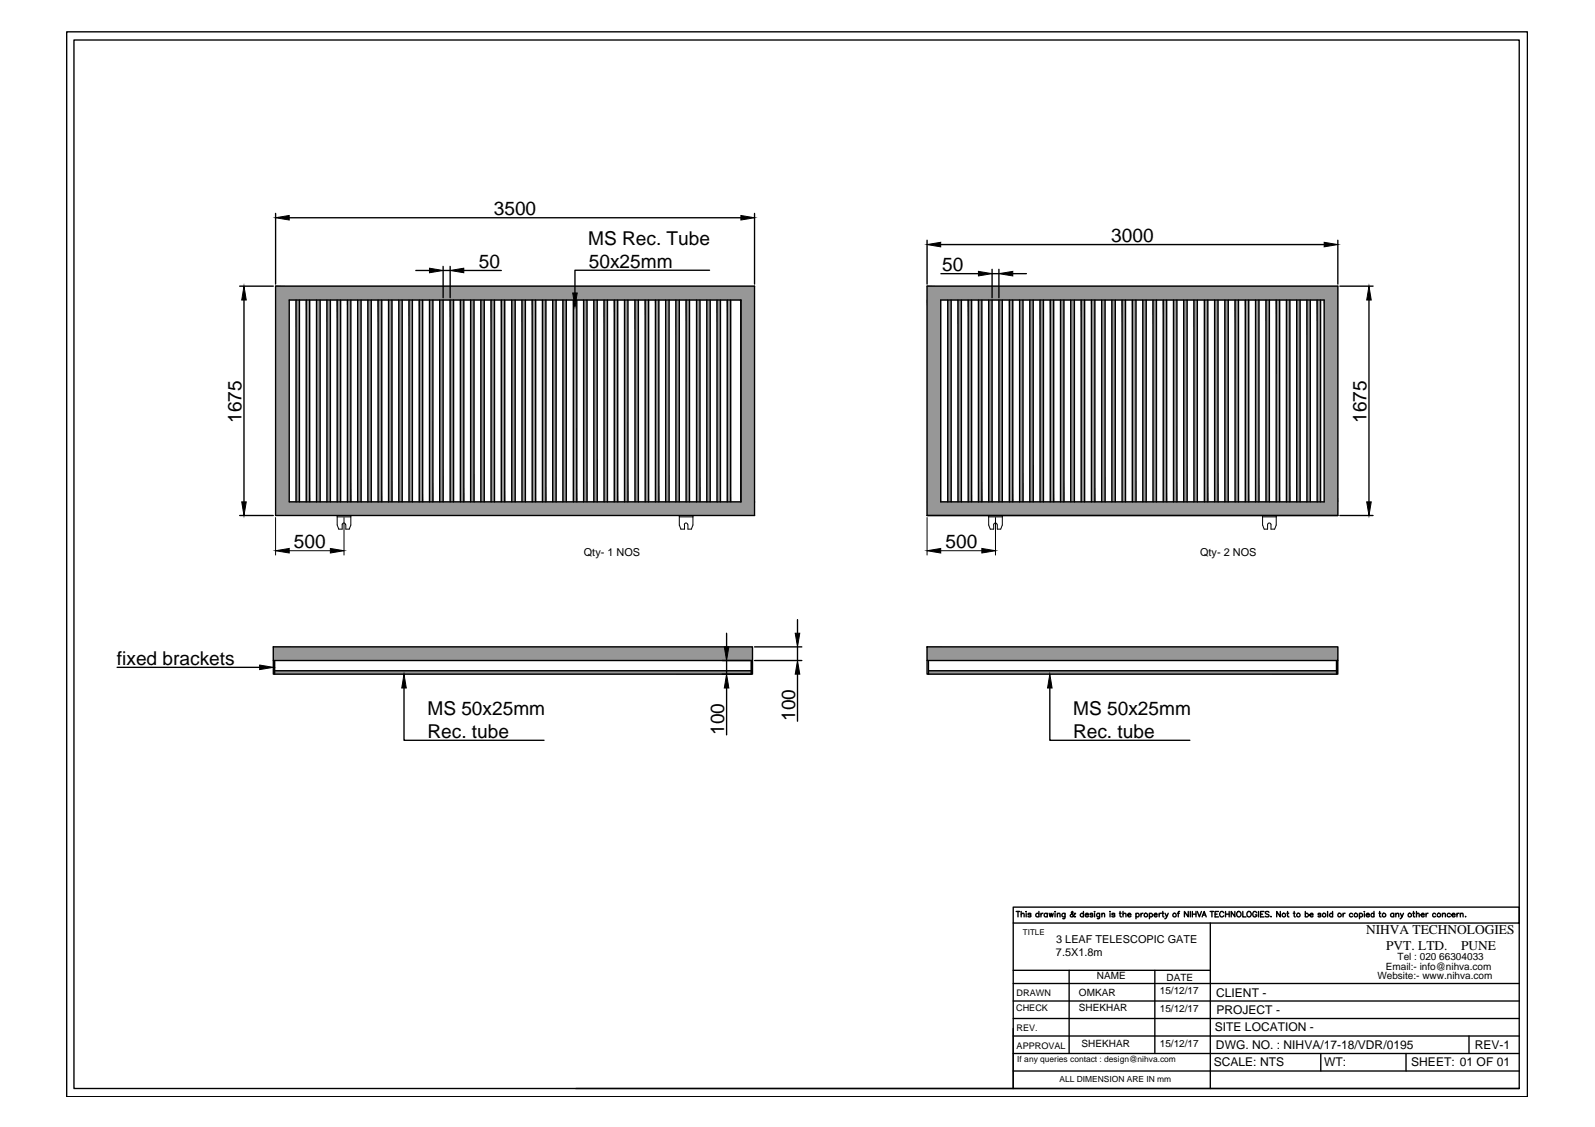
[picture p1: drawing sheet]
<svg xmlns="http://www.w3.org/2000/svg" width="297mm" height="210mm" viewBox="0 0 297 210" stroke-linecap="round" stroke-linejoin="round" font-family="sans-serif">
<!-- layer: 0 -->
<g fill="#979797" stroke="#979797" stroke-width=".19">
<path d="M51.3 53.3v2.6h89.2zM51.3 53.3h89.2v2.6z"/>
<path d="M138 55.9v37.6h2.5zM138 55.9h2.5v37.6z"/>
<path d="M51.3 55.9v37.6h2.6zM51.3 55.9h2.6v37.6z"/>
<path d="M51.3 93.5v2.5h89.2zM51.3 93.5h89.2v2.5z"/>
<path d="M66.6 55.9v37.6h.6zM66.6 55.9h.6v37.6z"/>
<path d="M64.7 55.9v37.6h.6zM64.7 55.9h.6v37.6z"/>
<path d="M62.8 55.9v37.6h.6zM62.8 55.9h.6v37.6z"/>
<path d="M60.9 55.9v37.6h.6zM60.9 55.9h.6v37.6z"/>
<path d="M58.9 55.9v37.6h.7zM58.9 55.9h.7v37.6z"/>
<path d="M57 55.9v37.6h.7zM57 55.9h.7v37.6z"/>
<path d="M55.1 55.9v37.6h.7zM55.1 55.9h.7v37.6z"/>
<path d="M87.6 55.9v37.6h.7zM87.6 55.9h.7v37.6z"/>
<path d="M85.7 55.9v37.6h.7zM85.7 55.9h.7v37.6z"/>
<path d="M83.8 55.9v37.6h.7zM83.8 55.9h.7v37.6z"/>
<path d="M81.9 55.9v37.6h.6zM81.9 55.9h.6v37.6z"/>
<path d="M80 55.9v37.6h.6zM80 55.9h.6v37.6z"/>
<path d="M78.1 55.9v37.6h.6zM78.1 55.9h.6v37.6z"/>
<path d="M76.2 55.9v37.6h.6zM76.2 55.9h.6v37.6z"/>
<path d="M74.3 55.9v37.6h.6zM74.3 55.9h.6v37.6z"/>
<path d="M72.4 55.9v37.6h.6zM72.4 55.9h.6v37.6z"/>
<path d="M70.4 55.9v37.6h.7zM70.4 55.9h.7v37.6z"/>
<path d="M68.5 55.9v37.6h.6zM68.5 55.9h.6v37.6z"/>
<path d="M114.4 55.9v37.6h.6zM114.4 55.9h.6v37.6z"/>
<path d="M112.5 55.9v37.6h.6zM112.5 55.9h.6v37.6z"/>
<path d="M110.6 55.9v37.6h.6zM110.6 55.9h.6v37.6z"/>
<path d="M108.7 55.9v37.6h.6zM108.7 55.9h.6v37.6z"/>
<path d="M106.8 55.9v37.6h.6zM106.8 55.9h.6v37.6z"/>
<path d="M104.8 55.9v37.6h.7zM104.8 55.9h.7v37.6z"/>
<path d="M102.9 55.9v37.6h.7zM102.9 55.9h.7v37.6z"/>
<path d="M101 55.9v37.6h.7zM101 55.9h.7v37.6z"/>
<path d="M99.1 55.9v37.6h.7zM99.1 55.9h.7v37.6z"/>
<path d="M97.2 55.9v37.6h.6zM97.2 55.9h.6v37.6z"/>
<path d="M95.3 55.9v37.6h.6zM95.3 55.9h.6v37.6z"/>
<path d="M93.4 55.9v37.6h.6zM93.4 55.9h.6v37.6z"/>
<path d="M91.5 55.9v37.6h.6zM91.5 55.9h.6v37.6z"/>
<path d="M89.5 55.9v37.6h.7zM89.5 55.9h.7v37.6z"/>
<path d="M135.4 55.9v37.6h.7zM135.4 55.9h.7v37.6z"/>
<path d="M133.5 55.9v37.6h.7zM133.5 55.9h.7v37.6z"/>
<path d="M131.6 55.9v37.6h.7zM131.6 55.9h.7v37.6z"/>
<path d="M129.7 55.9v37.6h.7zM129.7 55.9h.7v37.6z"/>
<path d="M127.8 55.9v37.6h.6zM127.8 55.9h.6v37.6z"/>
<path d="M125.9 55.9v37.6h.6zM125.9 55.9h.6v37.6z"/>
<path d="M124 55.9v37.6h.6zM124 55.9h.6v37.6z"/>
<path d="M122.1 55.9v37.6h.6zM122.1 55.9h.6v37.6z"/>
<path d="M120.2 55.9v37.6h.6zM120.2 55.9h.6v37.6z"/>
<path d="M118.3 55.9v37.6h.6zM118.3 55.9h.6v37.6z"/>
<path d="M116.3 55.9v37.6h.6zM116.3 55.9h.6v37.6z"/>
<path d="M172.6 53.3v2.6h76.5zM172.6 53.3h76.5v2.6z"/>
<path d="M246.6 55.9v37.6h2.5zM246.6 55.9h2.5v37.6z"/>
<path d="M172.6 55.9v37.6h2.6zM172.6 55.9h2.6v37.6z"/>
<path d="M172.6 93.5v2.5h76.5zM172.6 93.5h76.5v2.5z"/>
<path d="M189.9 55.9v37.6h.6zM189.9 55.9h.6v37.6z"/>
<path d="M188 55.9v37.6h.6zM188 55.9h.6v37.6z"/>
<path d="M186 55.9v37.6h.7zM186 55.9h.7v37.6z"/>
<path d="M184.1 55.9v37.6h.7zM184.1 55.9h.7v37.6z"/>
<path d="M182.2 55.9v37.6h.7zM182.2 55.9h.7v37.6z"/>
<path d="M180.3 55.9v37.6h.6zM180.3 55.9h.6v37.6z"/>
<path d="M178.4 55.9v37.6h.6zM178.4 55.9h.6v37.6z"/>
<path d="M176.5 55.9v37.6h.6zM176.5 55.9h.6v37.6z"/>
<path d="M212.8 55.9v37.6h.7zM212.8 55.9h.7v37.6z"/>
<path d="M210.9 55.9v37.6h.7zM210.9 55.9h.7v37.6z"/>
<path d="M209 55.9v37.6h.6zM209 55.9h.6v37.6z"/>
<path d="M207.1 55.9v37.6h.6zM207.1 55.9h.6v37.6z"/>
<path d="M205.2 55.9v37.6h.6zM205.2 55.9h.6v37.6z"/>
<path d="M203.3 55.9v37.6h.6zM203.3 55.9h.6v37.6z"/>
<path d="M201.4 55.9v37.6h.6zM201.4 55.9h.6v37.6z"/>
<path d="M199.4 55.9v37.6h.7zM199.4 55.9h.7v37.6z"/>
<path d="M197.5 55.9v37.6h.6zM197.5 55.9h.6v37.6z"/>
<path d="M195.6 55.9v37.6h.6zM195.6 55.9h.6v37.6z"/>
<path d="M193.7 55.9v37.6h.6zM193.7 55.9h.6v37.6z"/>
<path d="M191.8 55.9v37.6h.6zM191.8 55.9h.6v37.6z"/>
<path d="M230 55.9v37.6h.6zM230 55.9h.6v37.6z"/>
<path d="M228.1 55.9v37.6h.6zM228.1 55.9h.6v37.6z"/>
<path d="M226.2 55.9v37.6h.6zM226.2 55.9h.6v37.6z"/>
<path d="M224.3 55.9v37.6h.6zM224.3 55.9h.6v37.6z"/>
<path d="M222.3 55.9v37.6h.7zM222.3 55.9h.7v37.6z"/>
<path d="M220.4 55.9v37.6h.7zM220.4 55.9h.7v37.6z"/>
<path d="M218.5 55.9v37.6h.7zM218.5 55.9h.7v37.6z"/>
<path d="M216.6 55.9v37.6h.7zM216.6 55.9h.7v37.6z"/>
<path d="M214.7 55.9v37.6h.7zM214.7 55.9h.7v37.6z"/>
<path d="M245.3 55.9v37.6h.6zM245.3 55.9h.6v37.6z"/>
<path d="M243.4 55.9v37.6h.6zM243.4 55.9h.6v37.6z"/>
<path d="M241.5 55.9v37.6h.6zM241.5 55.9h.6v37.6z"/>
<path d="M239.6 55.9v37.6h.6zM239.6 55.9h.6v37.6z"/>
<path d="M237.7 55.9v37.6h.6zM237.7 55.9h.6v37.6z"/>
<path d="M235.8 55.9v37.6h.6zM235.8 55.9h.6v37.6z"/>
<path d="M233.8 55.9v37.6h.7zM233.8 55.9h.7v37.6z"/>
<path d="M231.9 55.9v37.6h.7zM231.9 55.9h.7v37.6z"/>
<path d="M50.9 120.5v2.5h89.2zM50.9 120.5h89.2v2.5z"/>
<path d="M51.2 124.9v.7h88.7zM51.2 124.9h88.7v.7z"/>
<path d="M172.6 120.5v2.5h76.5zM172.6 120.5h76.5v2.5z"/>
<path d="M172.9 124.9v.7h76zM172.9 124.9h76v.7z"/>
</g>
<g fill="none" stroke="#000" stroke-width=".25">
<path d="M12.4 5.9h272.1v198.4h-272.1zM13.8 7.5h269.1v195.2h-269.1zM51.3 39.8v13.1M140.5 39.8v13.1M44.6 53.3h6.3M45.4 55.9v37.6M51.3 53.3h89.2v42.7h-89.2zM53.9 55.9h84.1v37.6h-84.1zM53.9 40.6h84.1M55.1 55.9v37.6M55.8 55.9v37.6M57 55.9v37.6"/>
<path d="M57.7 55.9v37.6M58.9 55.9v37.6M59.6 55.9v37.6M60.9 55.9v37.6M61.5 55.9v37.6M62.8 55.9v37.6M63.4 55.9v37.6M64.7 55.9v37.6M65.3 55.9v37.6M66.6 55.9v37.6M67.2 55.9v37.6M68.5 55.9v37.6"/>
<path d="M69.1 55.9v37.6M70.4 55.9v37.6M71.1 55.9v37.6M72.4 55.9v37.6M73 55.9v37.6M74.3 55.9v37.6M74.9 55.9v37.6M76.2 55.9v37.6M76.8 55.9v37.6M77.4 50.4h2.6M78.1 55.9v37.6M78.7 55.9v37.6"/>
<path d="M80 55.9v37.6M80.6 55.9v37.6M81.9 55.9v37.6M82.5 49.6v5.9M82.5 55.9v37.6M82.5 50.4h1.3M83.8 49.6v5.9M83.8 55.9v37.6M84.5 55.9v37.6M85.7 55.9v37.6M86.4 55.9v37.6M86.4 50.4h7"/>
<path d="M87.6 55.9v37.6M88.3 55.9v37.6M89.5 55.9v37.6M90.2 55.9v37.6M91.5 55.9v37.6M92.1 55.9v37.6M93.4 55.9v37.6M94 55.9v37.6M95.3 55.9v37.6M95.9 55.9v37.6M97.2 55.9v37.6M97.8 55.9v37.6"/>
<path d="M99.1 55.9v37.6M99.8 55.9v37.6M101 55.9v37.6M101.7 55.9v37.6M102.9 55.9v37.6M103.6 55.9v37.6M104.8 55.9v37.6M105.5 55.9v37.6M106.8 55.9v37.6M107.4 55.9v37.6M108.7 55.9v37.6M109.3 55.9v37.6"/>
<path d="M110.6 55.9v37.6M111.2 55.9v37.6M112.5 55.9v37.6M113.1 55.9v37.6M114.4 55.9v37.6M115 55.9v37.6M116.3 55.9v37.6M116.9 55.9v37.6M118.3 55.9v37.6M118.9 55.9v37.6M120.2 55.9v37.6M120.8 55.9v37.6"/>
<path d="M122.1 55.9v37.6M122.7 55.9v37.6M124 55.9v37.6M124.6 55.9v37.6M125.9 55.9v37.6M126.5 55.9v37.6M127.8 55.9v37.6M128.4 55.9v37.6M129.7 55.9v37.6M130.4 55.9v37.6M131.6 55.9v37.6M132.1 50.3h-25v4.3"/>
<path d="M132.3 55.9v37.6M133.5 55.9v37.6M134.2 55.9v37.6M135.4 55.9v37.6M136.1 55.9v37.6M172.6 53.3h76.5v42.7h-76.5zM172.6 44.7v8.2M175.2 55.9h71.4v37.6h-71.4zM175.2 45.6h71.4M175.2 51h7M176.5 55.9v37.6M177.1 55.9v37.6"/>
<path d="M178.4 55.9v37.6M179 55.9v37.6M180.3 55.9v37.6M180.9 55.9v37.6M182.2 55.9v37.6M182.9 55.9v37.6M184.1 55.9v37.6M184.8 50.2v5.3M184.8 55.9v37.6M184.8 51h1.2M186 50.2v5.3M186 55.9v37.6"/>
<path d="M186.7 55.9v37.6M188 55.9v37.6M188.6 55.9v37.6M188.6 51h2.5M189.9 55.9v37.6M190.5 55.9v37.6M191.8 55.9v37.6M192.4 55.9v37.6M193.7 55.9v37.6M194.3 55.9v37.6M195.6 55.9v37.6M196.2 55.9v37.6"/>
<path d="M197.5 55.9v37.6M198.1 55.9v37.6M199.4 55.9v37.6M200.1 55.9v37.6M201.4 55.9v37.6M202 55.9v37.6M203.3 55.9v37.6M203.9 55.9v37.6M205.2 55.9v37.6M205.8 55.9v37.6M207.1 55.9v37.6M207.7 55.9v37.6"/>
<path d="M209 55.9v37.6M209.6 55.9v37.6M210.9 55.9v37.6M211.6 55.9v37.6M212.8 55.9v37.6M213.5 55.9v37.6M214.7 55.9v37.6M215.4 55.9v37.6M216.6 55.9v37.6M217.3 55.9v37.6M218.5 55.9v37.6M219.2 55.9v37.6"/>
<path d="M220.4 55.9v37.6M221.1 55.9v37.6M222.3 55.9v37.6M223 55.9v37.6M224.3 55.9v37.6M224.9 55.9v37.6M226.2 55.9v37.6M226.8 55.9v37.6M228.1 55.9v37.6M228.7 55.9v37.6M230 55.9v37.6M230.6 55.9v37.6"/>
<path d="M231.9 55.9v37.6M232.6 55.9v37.6M233.8 55.9v37.6M234.5 55.9v37.6M235.8 55.9v37.6M236.4 55.9v37.6M237.7 55.9v37.6M238.3 55.9v37.6M239.6 55.9v37.6M240.2 55.9v37.6M241.5 55.9v37.6M242.1 55.9v37.6"/>
<path d="M243.4 55.9v37.6M244 55.9v37.6M245.3 55.9v37.6M245.9 55.9v37.6M249.1 44.7v8.2M249.5 53.3h6.2M254.9 55.9v37.6M44.6 96h6.3M249.5 96h6.2M135.3 117.9v2.6M148.5 115.4v2.5M21.8 124.3h26.6"/>
<path d="M50.9 120.5h89.2v2.5h-89.2zM50.9 123v2.6h.3M51.2 123v2.6M51.2 125.6h88.7M51.2 124.9h88.7M75.2 128.1v9.8h26.1M134.5 123h5.3M135.3 123v2.6M135.3 128.1v8.8M139.9 123v2.6h.2v-2.6M140.5 120.5h8.8M140.5 123h8.8"/>
<path d="M148.5 120.5v2.5M148.5 125.6v8.7M172.6 120.5h76.5v2.5h-76.5zM172.6 123v2.6h.3M172.9 125.6h76M172.9 124.9h76M172.9 123v2.6M195.5 128.1v9.8h26.1M248.9 123v2.6h.2v-2.6M188.7 169h94.2v2.9h-94.2zM188.7 171.9v30.8M189.2 169.8h.7"/>
<path d="M189.6 169.8v1M190.2 170.3l.2-.2h.3v.7M190.2 169.8v1M191.1 169.8h.1M191.1 170.1v.7M192 170.3v-.2h-.5v.2l.5 .2v.1l-.2 .2-.4-.2M193.5 170.3a.33 .33 0 0 0-.5-.1 .33 .33 0 0 0 0 .5 .33 .33 0 0 0 .5-.1M193.5 169.8v1M193.9 170.1v.7M194.2 170.1h-.2l-.1 .3M195 170.3a.33 .33 0 0 0-.4-.1 .33 .33 0 0 0 0 .5 .33 .33 0 0 0 .4-.1M195 170.1v.7"/>
<path d="M195.4 170.1l.2 .7 .2-.7 .2 .7 .1-.7M196.5 169.8h.1zM196.5 170.1v.7M196.9 170.3l.2-.2h.3v.7M196.9 170.1v.7M198.3 170.1v.9l-.4 .1M198.3 170.3a.33 .33 0 0 0-.4-.1 .33 .33 0 0 0 0 .5 .33 .33 0 0 0 .4-.1M200.3 170.2l-.1-.1a.57 .57 0 0 1-.8 .6v-.3l.4-.4-.1-.2-.2 .1 .2 .4 .3 .4h.3M201.8 170.3a.33 .33 0 0 0-.5-.1 .33 .33 0 0 0 0 .5 .33 .33 0 0 0 .5-.1M201.8 169.8v1M202.1 170.4h.6a.33 .33 0 0 0-.5-.2 .33 .33 0 0 0 0 .5l.5-.1M203.5 170.3l-.2-.2h-.3v.2l.5 .2v.1l-.2 .2-.3-.2"/>
<path d="M203.8 169.8h.1zM203.8 170.1v.7M204.8 170.1l-.1 .9-.3 .1M204.8 170.3a.31 .31 0 0 0-.5-.1 .31 .31 0 0 0 0 .5 .31 .31 0 0 0 .5-.1M205.2 170.3l.2-.2h.3v.7M205.2 170.1v.7M206.7 169.8h.1M206.7 170.1v.7M207.6 170.3v-.2h-.5v.2l.5 .2v.1l-.2 .2-.3-.2M208.5 170.1h.3M208.6 169.8v.8l.2 .2M209.1 170.3l.3-.2h.2l.1 .7"/>
<path d="M209.1 169.8v1M210 170.4h.6a.33 .33 0 0 0-.5-.2 .33 .33 0 0 0 .1 .5l.4-.1M211.6 170.3a.33 .33 0 0 1 .4-.1 .33 .33 0 0 1 0 .5 .33 .33 0 0 1-.4-.1M211.6 170.1v1M212.5 170.1v.7M212.9 170.1h-.2l-.2 .3M214.1 170.3a.33 .33 0 0 1 .4-.1 .33 .33 0 0 1 0 .5 .33 .33 0 0 1-.4-.1M214.1 170.1v1M214.9 170.4l.6-.1a.32 .32 0 0 0-.5-.2 .32 .32 0 0 0 0 .5l.2 .2 .3-.2M215.9 170.1v.7M216.3 170.1h-.3l-.1 .3M216.4 170.1h.3"/>
<path d="M216.5 169.8v.8l.3 .2M217 170.1l.3 .7 .3-.7M217.3 170.8l-.4 .3M219.3 170.1h.3M219.7 169.8h-.2l-.1 1M221.3 169.8v1l-.7-1v1M221.7 169.8v1M222.1 169.8v1M222.1 170.3h.6M222.7 169.8v1M223 169.8l.4 1 .3-1M223.9 170.8l.4-1 .3 1"/>
<path d="M224 170.4h.5M225.4 169.8h.6M225.4 171.9v30.8M225.7 169.8v1M226.3 170.3h.4M226.9 169.8h-.6v1h.6M227.9 170a.39 .39 0 0 0-.4-.2 .39 .39 0 0 0-.4 .3 .45 .45 0 0 0 .2 .6 .45 .45 0 0 0 .6-.1M228.2 170.3h.7M228.2 169.8v1M228.9 169.8v1M230 169.8v1l-.7-1v1M231.5 169.8v1h.5"/>
<path d="M234 170a.37 .37 0 0 0-.4-.3 .37 .37 0 0 0-.3 .4v.3a.36 .36 0 0 0 .4 .4 .36 .36 0 0 0 .3-.4h-.2M234.4 169.8v1M234.8 170.3h.3M235.4 169.8h-.6v1h.6M236.3 169.9l-.2-.1h-.4v.3l.5 .2 .1 .3-.2 .2-.5-.2M236.7 170.7h.1M238.4 169.8v1l-.6-1v1M239.7 170.1h.3M239.8 169.8v.8l.2 .2M240.8 170.1h.4M241 169.8v.8l.2 .2M243.1 170.3l.1-.2a.34 .34 0 0 1 .4 .1 .34 .34 0 0 1 0 .5 .34 .34 0 0 1-.5-.1"/>
<path d="M243.1 169.8v1M243.9 170.4l.6-.1a.31 .31 0 0 0-.3-.2 .31 .31 0 0 0-.3 .4l.3 .3 .3-.2M246 170.3l-.2-.2h-.3v.2l.4 .2 .1 .1-.2 .2-.3-.2M247.2 169.8v1M248.2 170.3l-.1-.2a.34 .34 0 0 0-.5 .1 .34 .34 0 0 0 .1 .5 .34 .34 0 0 0 .5-.1M248.2 169.8v1M250.1 170.1v.7M250.5 170.1h-.3l-.1 .3M251.9 170.3a.33 .33 0 0 0-.5-.1 .33 .33 0 0 0 0 .5 .33 .33 0 0 0 .5-.1M253.2 170.3a.33 .33 0 0 1 .5-.1 .33 .33 0 0 1 0 .5 .33 .33 0 0 1-.5-.1M253.2 170.1v1M254.1 169.8h.1"/>
<path d="M254.1 170.1v.7M254.4 170.4h.6a.33 .33 0 0 0-.5-.2 .33 .33 0 0 0 .1 .5l.4-.1M255.9 170.3a.31 .31 0 0 0-.5-.1 .31 .31 0 0 0 0 .5 .31 .31 0 0 0 .5-.1M255.9 169.8v1M256.8 170.1h.3M256.9 169.8v.8l.3 .2M259.6 170.3a.33 .33 0 0 0-.5-.1 .33 .33 0 0 0 0 .5 .33 .33 0 0 0 .5-.1M259.6 170.1v.7M259.9 170.3l.3-.2h.2l.1 .7M259.9 170.1v.7M260.8 170.1l.3 .7 .3-.7M261.1 170.8l-.4 .3"/>
<path d="M263.1 170.1h.4M263.2 169.8v.8l.3 .2M263.8 170.3l.2-.2h.3v.7M263.8 169.8v1M264.6 170.4l.6-.1a.31 .31 0 0 0-.3-.2 .31 .31 0 0 0-.3 .4l.3 .3 .3-.2M265.6 170.1v.7M266 170.1h-.3l-.1 .3M267.3 170.3a.31 .31 0 0 0-.4-.1 .31 .31 0 0 0 0 .5 .31 .31 0 0 0 .4-.1M268.6 170.3l.3-.2h.2l.1 .7M268.6 170.1v.7M270.1 170.3a.33 .33 0 0 0-.5-.1 .33 .33 0 0 0 0 .5 .33 .33 0 0 0 .5-.1M270.4 170.4h.6a.33 .33 0 0 0-.5-.2 .33 .33 0 0 0 0 .5l.5-.1"/>
<path d="M271.3 170.1v.7M271.7 170.1h-.2l-.2 .3M272 170.3l.2-.2h.2l.1 .7M272 170.1v.7M272.9 170.7h.1M188.7 193h94.2M188.7 189.7h94.2M188.7 186.4h94.2M188.7 183.2h94.2M188.7 180.7h36.7M188.7 196.2h94.2M188.7 199.5h94.2"/>
<path d="M199.1 180.7v15.5M215.1 180.7v15.5M246 196.2v3.3M261.8 196.2v3.3M273.6 193v3.2M107.2 202.7h175.7"/>
<circle cx="213.4" cy="170.4" r=".35"/>
<circle cx="218.7" cy="170.4" r=".35"/>
<circle cx="230.7" cy="170.2" r=".49"/>
<circle cx="232.6" cy="170.2" r=".48"/>
<circle cx="239.1" cy="170.4" r=".35"/>
<circle cx="241.8" cy="170.4" r=".35"/>
<circle cx="246.6" cy="170.4" r=".35"/>
<circle cx="249.5" cy="170.4" r=".35"/>
<circle cx="252.5" cy="170.4" r=".35"/>
<circle cx="257.8" cy="170.4" r=".35"/>
<circle cx="262.5" cy="170.4" r=".35"/>
<circle cx="268" cy="170.4" r=".35"/>
</g>
<g fill="#000" stroke="#000" stroke-width=".19">
<path d="M45.4 53.3l.5 2.6h-.9zM51.3 40.6l2.6-.5v.9zM80 50l2.5 .4-2.5 .4zM83.8 50.4l2.6-.4v.8zM106.7 54.6h.8l-.4 2.5zM138 40.1l2.5 .5-2.5 .4zM172.6 45.6l2.6-.5v.9zM182.2 50.5l2.6 .5-2.6 .4zM186 51l2.6-.5v.9zM246.6 45.1l2.5 .5-2.5 .4zM254.9 53.3l.5 2.6h-.9zM45 93.5h.9l-.5 2.5z"/>
<path d="M254.5 93.5h.9l-.5 2.5zM51.3 102.6l2.6-.4v.8zM61.5 102.2l2.6 .4-2.6 .4zM148.1 117.9h.8l-.4 2.6zM172.6 102.6l2.6-.4v.8zM182.9 102.2l2.5 .4-2.5 .4zM48.4 123.9l2.5 .4-2.5 .4zM75.2 125.6l.5 2.5h-.9zM134.9 120.5h.8l-.4 2.5zM135.3 125.6l.4 2.5h-.8zM148.5 123l.4 2.6h-.8zM195.5 125.6l.4 2.5h-.8z"/>
</g>
<g fill="none" stroke="#000" stroke-width=".19">
<path d="M51.3 96.4v7M62.8 96v1.8l.3 .8h.6v-.9a.32 .32 0 0 1 .3-.3 .32 .32 0 0 1 .4 .3M62.8 96.3h2.5M64.1 96.4v7M65.3 96v1.8l-.3 .8h-.6v-.9M126.5 96.3h2.5M126.5 96v1.8l.3 .8h.7v-.9M128.1 97.7a.32 .32 0 0 0-.3-.3 .32 .32 0 0 0-.4 .3M129 96v1.8l-.3 .8h-.6v-.9M172.6 96.4v7M184.1 96v1.8l.3 .8h.7v-.9a.32 .32 0 0 1 .3-.3 .32 .32 0 0 1 .3 .3M184.1 96.3h2.6"/>
<path d="M185.4 96.4v7M186.7 96v1.8l-.3 .8h-.7v-.9M235.1 96v1.8l.3 .8h.7v-.9a.32 .32 0 0 1 .3-.3 .32 .32 0 0 1 .3 .3v.9h.7l.3-.8v-1.8M235.1 96.3h2.6M53.9 102.6h7.6M175.2 102.6h7.7"/>
</g>
<g font-size="3.6">
<text x="92" y="40.1">3500</text>
<text x="109.5" y="45.6">MS Rec. Tube</text>
<text x="206.9" y="45.1">3000</text>
<text x="89.2" y="50">50</text>
<text x="109.7" y="49.9">50x25mm</text>
<text x="175.5" y="50.5">50</text>
<text x="45" y="78.7" transform="rotate(-90 45 78.7)">1675</text>
<text x="254.5" y="78.7" transform="rotate(-90 254.5 78.7)">1675</text>
<text x="54.7" y="102.2">500</text>
<text x="176.1" y="102.2">500</text>
<text x="21.8" y="123.9">fixed brackets</text>
<text x="79.6" y="133.2">MS 50x25mm</text>
<text x="79.6" y="137.5">Rec. tube</text>
<text x="134.8" y="136.9" transform="rotate(-90 134.8 136.9)">100</text>
<text x="148.1" y="134.3" transform="rotate(-90 148.1 134.3)">100</text>
<text x="199.8" y="137.5">Rec. tube</text>
<text x="199.9" y="133.2">MS 50x25mm</text>
</g>
<g font-size="2.5">
<text x="254.4" y="174">NIHVA TECHNOLOGIES</text>
<text x="258.1" y="176.9">PVT. LTD.</text>
<text x="272.1" y="176.9">PUNE</text>
</g>
<g font-size="2.2">
<text x="226.5" y="185.6">CLIENT -</text>
<text x="226.5" y="188.8">PROJECT -</text>
<text x="226.2" y="192">SITE LOCATION -</text>
<text x="226.5" y="195.4">DWG. NO. : NIHVA/17-18/VDR/0195</text>
<text x="274.6" y="195.3">REV-1</text>
<text x="226" y="198.6">SCALE: NTS</text>
<text x="246.6" y="198.6">WT:</text>
<text x="262.8" y="198.6">SHEET: 01 OF 01</text>
</g>
<g font-size="2">
<text x="108.7" y="103.5">Qty- 1 NOS</text>
<text x="223.5" y="103.5">Qty- 2 NOS</text>
<text x="196.7" y="178.1">7.5X1.8m</text>
<text x="196.7" y="175.6">3 LEAF TELESCOPIC GATE</text>
</g>
<g font-size="1.9">
<text x="260.3" y="178.8">Tel : 020 66304033</text>
<text x="200.9" y="185.5">OMKAR</text>
<text x="204.3" y="182.2">NAME</text>
<text x="216" y="185.2">15/12/17</text>
<text x="217.3" y="182.7">DATE</text>
<text x="256.5" y="182.3">Website:- www.nihva.com</text>
<text x="258.1" y="180.6">Email:- info@nihva.com</text>
<text x="200.9" y="188.4">SHEKHAR</text>
<text x="216" y="188.4">15/12/17</text>
<text x="201.4" y="195">SHEKHAR</text>
<text x="216" y="194.9">15/12/17</text>
</g>
<g font-size="1.7">
<text x="189.3" y="185.5">DRAWN</text>
<text x="189.2" y="188.4">CHECK</text>
<text x="189.3" y="192">REV.</text>
<text x="189.3" y="195.3">APPROVAL</text>
</g>
<g font-size="1.6">
<text x="189.5" y="197.9">If any queries contact : design@nihva.com</text>
<text x="197.3" y="201.6">ALL DIMENSION ARE IN mm</text>
</g>
<text font-size="1.5" x="190.5" y="174.2">TITLE</text>
</svg>
